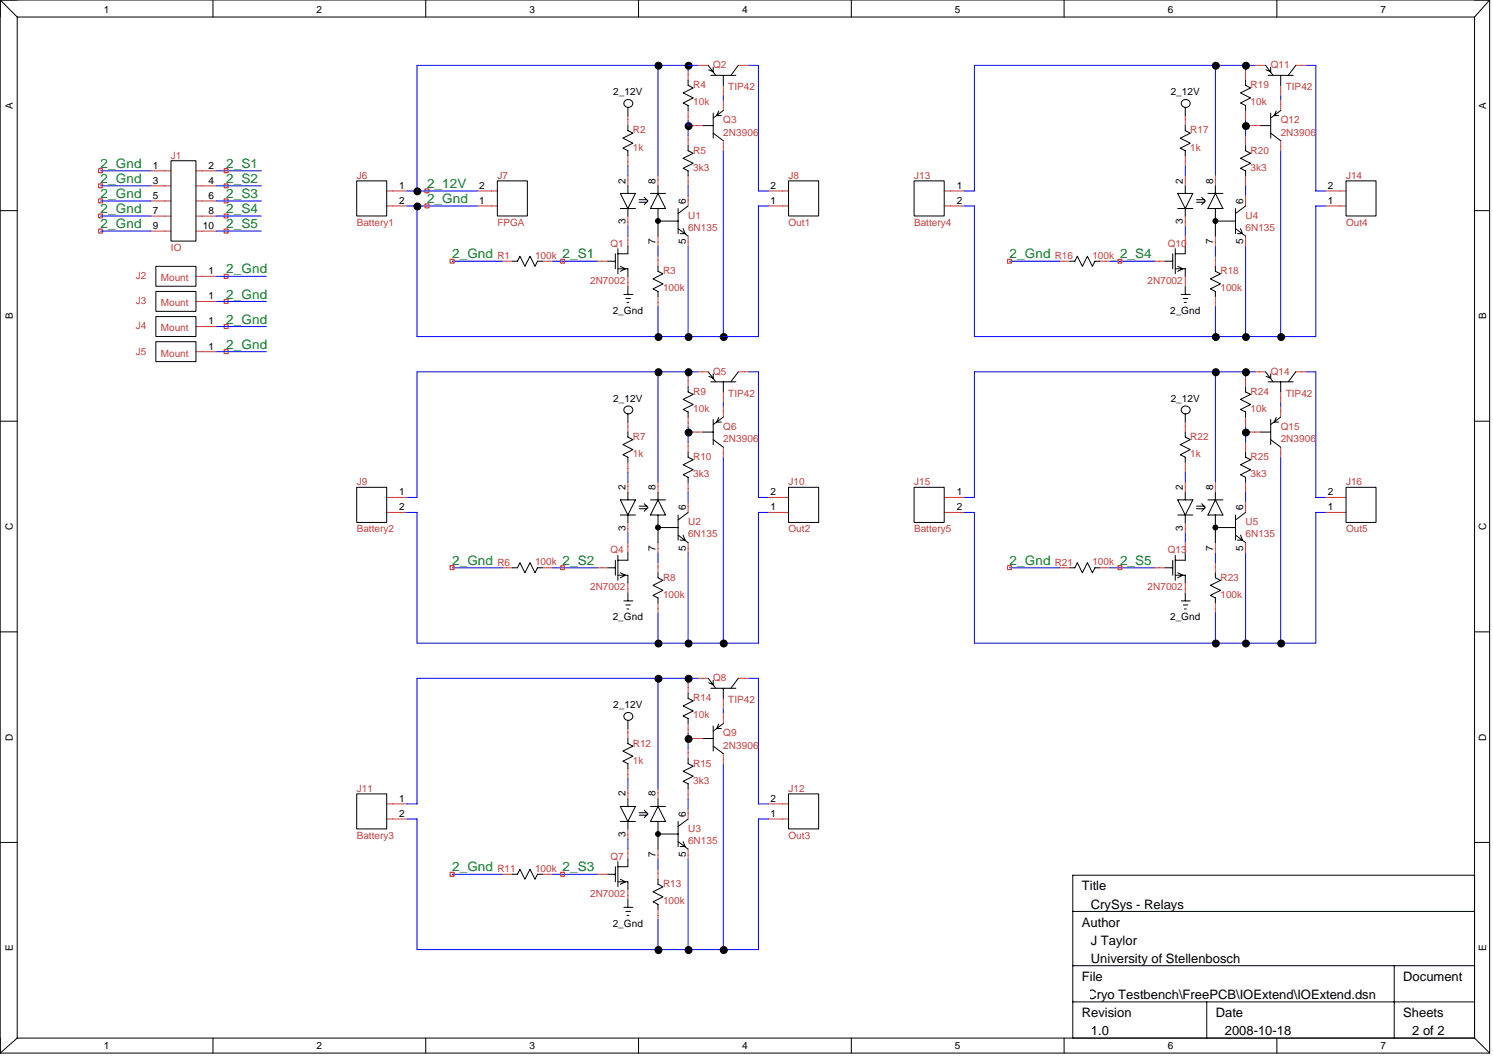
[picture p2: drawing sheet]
<svg xmlns="http://www.w3.org/2000/svg" width="297mm" height="210mm" viewBox="0 0 297 210" stroke-linecap="round" stroke-linejoin="round" font-family="sans-serif">
<g fill="none" stroke="#c04040" stroke-width=".2">
<path d="M136.9 14v2M138.9 13h2M143.9 17v2M143.9 20v2M146.9 13h2M247.8 14v2M249.8 13h2M254.8 17v2M254.8 20v2M257.8 13h2M30 34h4M30 37h4"/>
<path d="M30 40h4M39 34h4M39 37h4M39 40h4M77 38h4M95 38h4M124.9 23v2M124.9 31v2M124.9 35v2M130.9 35v2M136.9 22v2M136.9 27v2"/>
<path d="M136.9 35v2M136.9 39v2M137.9 25h2M143.9 28v2M152.9 38h4M187.9 38h4M235.8 23v2M235.8 31v2M235.8 35v2M241.8 35v2M247.8 22v2M247.8 27v2"/>
<path d="M247.8 35v2M247.8 39v2M248.8 25h2M254.8 28v2M263.8 38h4M30 43h4M30 46h4M39 43h4M39 46h4M39 54.9h4M39 59.9h4M77 41h4"/>
<path d="M95 41h4M99.9 51.9h2M107.9 51.9h2M118.9 51.9h2M124.9 43v2M124.9 46.9v2.1M124.9 54.9v2M130.9 46.9v2.1M130.9 50.9v2.1M130.9 58.9v2M136.9 46.9v2.1M152.9 41h4"/>
<path d="M187.9 41h4M210.8 51.9h2M218.8 51.9h2M229.8 51.9h2M235.8 43v2M235.8 46.9v2.1M235.8 54.9v2M241.8 46.9v2.1M241.8 50.9v2.1M241.8 58.9v2M247.8 46.9v2.1M263.8 41h4"/>
<path d="M39 64.9h4M39 69.9h4M136.9 74.9v2M138.9 73.9h2M143.9 77.9v2M146.9 73.9h2M247.8 74.9v2M249.8 73.9h2M254.8 77.9v2M257.8 73.9h2M77 98.9h4M124.9 83.9v2"/>
<path d="M124.9 91.9v2M124.9 95.9v2M130.9 95.9v2M136.9 82.9v2M136.9 87.9v2M136.9 95.9v2M136.9 99.9v2M137.9 85.9h2M143.9 80.9v2M143.9 88.9v2M152.9 98.9h4M187.9 98.9h4"/>
<path d="M235.8 83.9v2M235.8 91.9v2M235.8 95.9v2M241.8 95.9v2M247.8 82.9v2M247.8 87.9v2M247.8 95.9v2M247.8 99.9v2M248.8 85.9h2M254.8 80.9v2M254.8 88.9v2M263.8 98.9h4"/>
<path d="M77 101.9h4M99.9 112.9h2M107.9 112.9h2M118.9 112.9h2M124.9 103.9v2M124.9 107.9v2M124.9 115.9v2M130.9 107.9v2M130.9 111.9v2M130.9 119.9v2M136.9 107.9v2M152.9 101.9h4"/>
<path d="M187.9 101.9h4M210.8 112.9h2M218.8 112.9h2M229.8 112.9h2M235.8 103.9v2M235.8 107.9v2M235.8 115.9v2M241.8 107.9v2M241.8 111.9v2M241.8 119.9v2M247.8 107.9v2M263.8 101.9h4"/>
<path d="M136.9 135.9v2M138.9 134.9h2M143.9 138.9v2M146.9 134.9h2M77 159.9h4M124.9 144.9v2M124.9 152.9v2M124.9 156.8v2.1M130.9 156.8v2.1M136.9 143.9v2M136.9 148.9v2M136.9 156.8v2.1"/>
<path d="M137.9 146.9h2M143.9 141.9v2M143.9 149.9v1.9M152.9 159.9h4M77 162.9h4M99.9 173.8h2M107.9 173.8h2M118.9 173.8h2M124.9 164.8v2M124.9 168.8v2M124.9 176.8v2M130.9 168.8v2"/>
<path d="M130.9 172.8v2M136.9 160.8v2.1M136.9 168.8v2M152.9 162.9h4M130.9 180.8v2"/>
</g>
<g fill="none" stroke="#000" stroke-width=".2">
<path d="M0 0h296.4M0 0v209.4M0 0l3.4 3.4M3.4 3.4h290M3.4 3.4v203M42.4 0v3.4M84.7 0v3.4M127 0v3.4M136.9 16v1l1 .5-2 1 2 1-2 1 1 .5v1M140.9 13l1.5 2M141.4 15h5M141.9 13.4v.9l-.9-.4"/>
<path d="M143.9 15v2M146.9 13l-1.5 2M169.4 0v3.4M211.7 0v3.4M247.8 16v1l1 .5-2 1 2 1-2 1 1 .5v1M251.8 13l1.5 2M252.3 15h5M252.8 13.4v.9l-.9-.4M254 0v3.4M254.8 15v2M257.8 13l-1.5 2M293.4 3.4v203"/>
<path d="M296.4 0v209.4M296.4 0l-3 3.4M34 32h5v15.9h-5zM71 36h5.9v6.9h-5.9zM99 36h5.9v6.9h-5.9zM123.4 38.5h3l-1.5 3zM124.9 25v1l1 .5-2 1 2 1-2 1 1 .5v1M124.9 21.4v1.6M124.9 37v1.5M127.2 39.7h1.5M128.2 39.2l.7 .8-.7 .7M129.4 38.5h3"/>
<path d="M130.9 38.5l1.5 3h-3zM130.9 37v1.5M136.9 29v1l1 .5-2 1 2 1-2 1 1 .5v1M139.9 25h2M141.9 22.5v5M141.9 26.5l2 1.5M143 22.1l-.4 .9h.9M143.9 22l-2 1.5M156.9 36h6v6.9h-6zM181.9 36h6v6.9h-6zM234.3 38.5h3l-1.5 3zM235.8 25v1l1 .5-2 1 2 1-2 1 1 .5v1"/>
<path d="M235.8 21.4v1.6M235.8 37v1.5M238.1 39.7h1.5M239.1 39.2l.7 .8-.7 .7M240.3 38.5h3M241.8 38.5l1.5 3h-3zM241.8 37v1.5M247.8 29v1l1 .5-2 1 2 1-2 1 1 .5v1M250.8 25h2M252.8 22.5v5M252.8 26.5l2 1.5M253.9 22.1l-.4 .9h.9"/>
<path d="M254.8 22l-2 1.5M267.8 36h6v6.9h-6zM0 41.9h3.4M31 53h8v3.9h-8zM31 58h8v3.9h-8zM101.9 51.9h1.1l.4-1 1 2.1 1-2.1 1 2.1 .5-1.1h1M120.9 51.9h1.5M122.4 50.5v2.9M122.9 53.4h2v1.5M122.9 49.4v5M123.4 53l1 .4-1 .6M123.4 41.5h3"/>
<path d="M124.1 58.5h1.8M124.5 59.4h.9M124.9 41.5v1.5M124.9 49v1.5h-2M124.9 56.9v1.6M127.2 40.2h1.5M130.9 53v1l1 .4-2 1.1 2 1-2 .9 1 .6v.9M130.9 41.5v5.4M130.9 44h4M134.9 41.5v5M134.9 45.5l2 1.4M135.9 45.5l.4 1h-1"/>
<path d="M136.9 41l-2 1.5M212.8 51.9h1l.5-1 1 2.1 1-2.1 1 2.1 .5-1.1h1M231.8 51.9h1.5M233.3 50.5v2.9M233.8 53.4h2v1.5M233.8 49.4v5M234.3 53l1 .4-1 .6M234.3 41.5h3M235 58.5h1.8M235.4 59.4h.9M235.8 49v1.5h-2M235.8 41.5v1.5"/>
<path d="M235.8 56.9v1.6M238.1 40.2h1.5M241.8 53v1l1 .4-2 1.1 2 1-2 .9 1 .6v.9M241.8 44h4M241.8 41.5v5.4M245.8 41.5v5M245.8 45.5l2 1.4M246.8 45.5l.4 1h-1M247.8 41l-2 1.5M293.4 41.9h3M31 62.9h8v4h-8zM31 67.9h8v4h-8z"/>
<path d="M124.7 60.1h.4M136.9 76.9v1l1 .5-2 1 2 1-2 1 1 .5v1M140.9 73.9l1.5 2M141.4 75.9h5M141.9 74.3v.9l-.9-.4M143.9 75.9v2M146.9 73.9l-1.5 2M235.6 60.1h.4M247.8 76.9v1l1 .5-2 1 2 1-2 1 1 .5v1M251.8 73.9l1.5 2M252.3 75.9h5M252.8 74.3v.9l-.9-.4"/>
<path d="M254.8 75.9v2M257.8 73.9l-1.5 2M0 83.8h3.4M71 96.9h5.9v7h-5.9zM123.4 99.4h3l-1.5 3zM124.9 85.9v1l1 .5-2 1 2 1-2 1 1 .5v1M124.9 82.3v1.6M124.9 97.9v1.5M129.4 99.4h3M130.9 99.4l1.5 3h-3zM130.9 97.9v1.5M136.9 89.9v1l1 .5-2 1 2 1-2 1 1 .5v1"/>
<path d="M139.9 85.9h2M141.9 83.4v5M141.9 87.4l2 1.5M143 83l-.4 .9h.9M143.9 82.9l-2 1.5M156.9 96.9h6v7h-6zM181.9 96.9h6v7h-6zM234.3 99.4h3l-1.5 3zM235.8 85.9v1l1 .5-2 1 2 1-2 1 1 .5v1M235.8 82.3v1.6M235.8 97.9v1.5M240.3 99.4h3"/>
<path d="M241.8 99.4l1.5 3h-3zM241.8 97.9v1.5M247.8 89.9v1l1 .5-2 1 2 1-2 1 1 .5v1M250.8 85.9h2M252.8 83.4v5M252.8 87.4l2 1.5M253.9 83l-.4 .9h.9M254.8 82.9l-2 1.5M267.8 96.9h6v7h-6zM293.4 83.8h3M101.9 112.9h1.1l.4-1 1 2 1-2 1 2 .5-1h1M120.9 112.9h1.5"/>
<path d="M122.4 111.4v3M122.9 114.4h2v1.5M122.9 110.4v5M123.4 113.9l1 .5-1 .5M123.4 102.4h3M124.1 119.5h1.8M124.9 102.4v1.5M124.9 109.9v1.5h-2M124.9 117.9v1.6M127.2 100.6h1.5M127.2 101.2h1.5M128.2 100.2l.7 .7-.7 .8"/>
<path d="M130.9 113.9v1l1 .5-2 1 2 1-2 1 1 .5v1M130.9 102.4v5.5M130.9 104.9h4M134.9 102.4v5M134.9 106.4l2 1.5M135.9 106.4l.4 1h-1M136.9 101.9l-2 1.5M212.8 112.9h1l.5-1 1 2 1-2 1 2 .5-1h1M231.8 112.9h1.5M233.3 111.4v3M233.8 114.4h2v1.5M233.8 110.4v5"/>
<path d="M234.3 113.9l1 .5-1 .5M234.3 102.4h3M235 119.5h1.8M235.8 109.9v1.5h-2M235.8 102.4v1.5M235.8 117.9v1.6M238.1 100.6h1.5M238.1 101.2h1.5M239.1 100.2l.7 .7-.7 .8M241.8 113.9v1l1 .5-2 1 2 1-2 1 1 .5v1M241.8 104.9h4M241.8 102.4v5.5"/>
<path d="M245.8 102.4v5M245.8 106.4l2 1.5M246.8 106.4l.4 1h-1M247.8 101.9l-2 1.5M0 125.6h3.4M124.5 120.3h.9M124.7 121.1h.4M136.9 137.9v1l1 .5-2 1 2 1-2 1 1 .5v1M140.9 134.9l1.5 2M141.4 136.9h5M141.9 135.3v.9l-.9-.4M143.9 136.9v2"/>
<path d="M146.9 134.9l-1.5 2M235.4 120.3h.9M235.6 121.1h.4M293.4 125.6h3M71 157.9h5.9v6.9h-5.9zM124.9 146.9v1l1 .5-2 1 2 1-2 1 1 .4v1.1M124.9 143.3v1.6M124.9 158.9v1.5M130.9 158.9v1.5M136.9 150.9v.9l1 .6-2 1 2 .9-2 1.1 1 .5v.9M139.9 146.9h2M141.9 144.4v5"/>
<path d="M141.9 148.4l2 1.5M143 144l-.4 .9h.9M143.9 143.9l-2 1.5M156.9 157.9h6v6.9h-6zM0 167.5h3.4M101.9 173.8h1.1l.4-1 1 2 1-2 1 2 .5-1h1M120.9 173.8h1.5M122.4 172.3v3M122.9 175.3h2v1.5M122.9 171.3v5M123.4 174.8l1 .5-1 .5M123.4 160.4h3l-1.5 2.9z"/>
<path d="M123.4 163.3h3M124.9 163.3v1.5M124.9 170.8v1.5h-2M124.9 178.8v1.6M127.2 161.6h1.5M127.2 162.1h1.5M128.2 161.1l.7 .7-.7 .8M129.4 160.4h3M130.9 174.8v1l1 .5-2 1 2 1-2 1 1 .5v1M130.9 160.4l1.5 2.9h-3zM130.9 163.3v5.5M130.9 165.8h4"/>
<path d="M134.9 163.3v5M134.9 167.3l2 1.5M135.9 167.3l.4 1h-1M136.9 162.9l-2 1.4M293.4 174h-80v32.4M293.4 167.5h3M124.1 180.4h1.8M124.5 181.2h.9M124.7 182h.4M213.4 181.2h80M213.4 192h80M213.4 199.2h80"/>
<path d="M240.1 199.2v7.2M277.4 192v14.4M0 209.4h296.4M3.4 206.4h290M3.4 206.4l-3.4 3M42.4 206.4v3M84.7 206.4v3M127 206.4v3M169.4 206.4v3M211.7 206.4v3M254 206.4v3M293.4 206.4l3 3"/>
<circle cx="125" cy="20.6" r=".85"/>
<circle cx="235.9" cy="20.6" r=".85"/>
<circle cx="125" cy="81.5" r=".85"/>
<circle cx="235.9" cy="81.5" r=".85"/>
<circle cx="125" cy="142.5" r=".85"/>
</g>
<g fill="none" stroke="#00f" stroke-width=".2">
<path d="M130.9 13v22M136.9 13v1M138.9 13h-55.9v25M143.9 19v1M148.9 13h2v25h2M241.8 13v22M247.8 13v1M249.8 13h-55.9v25h-2M254.8 19v1M259.8 13h2v25h2M20 34h10M20 37h10"/>
<path d="M20 40h10M43 34h9M43 37h9M43 40h9M81 38h14M124.9 33v2M136.9 24v3M136.9 37v2M136.9 25h1M143.9 30v36.9M235.8 33v2M247.8 25h1"/>
<path d="M247.8 24v3M247.8 37v2M254.8 30v36.9M20 43h10M20 46h10M43 43h9M43 46h9M43 54.9h10M43 59.9h10M81 41h14M83 41v25.9h67.9v-25.9h2M90 51.9h9.9"/>
<path d="M109.9 51.9h9M124.9 45v1.9M130.9 49v1.9M136.9 49v17.9M191.9 41h2v25.9h67.9v-25.9h2M200.8 51.9h10M220.8 51.9h9M235.8 45v1.9M241.8 49v1.9M247.8 49v17.9M43 64.9h10M43 69.9h10"/>
<path d="M130.9 60.9v6M130.9 73.9v22M136.9 73.9v1M138.9 73.9h-55.9v25h-2M143.9 79.9v1M148.9 73.9h2v25h2M241.8 60.9v6M241.8 73.9v22M247.8 73.9v1M249.8 73.9h-55.9v25h-2M254.8 79.9v1M259.8 73.9h2v25h2"/>
<path d="M124.9 93.9v2M136.9 84.9v3M136.9 97.9v2M136.9 85.9h1M143.9 90.9v37M235.8 93.9v2M247.8 85.9h1M247.8 84.9v3M247.8 97.9v2M254.8 90.9v37M81 101.9h2v26h67.9v-26h2M90 112.9h9.9"/>
<path d="M109.9 112.9h9M124.9 105.9v2M130.9 109.9v2M136.9 109.9v18M191.9 101.9h2v26h67.9v-26h2M200.8 112.9h10M220.8 112.9h9M235.8 105.9v2M241.8 109.9v2M247.8 109.9v18M130.9 121.9v6M130.9 134.9v21.9"/>
<path d="M136.9 134.9v1M138.9 134.9h-55.9v25h-2M148.9 134.9h2v25h2M241.8 121.9v6M124.9 154.9v1.9M136.9 145.9v3M136.9 158.9v1.9M136.9 146.9h1M143.9 140.9v1M143.9 151.8v37M81 162.9h2v25.9h67.9v-25.9h2M90 173.8h9.9"/>
<path d="M109.9 173.8h9M124.9 166.8v2M130.9 170.8v2M136.9 170.8v18M130.9 182.8v6"/>
</g>
<g fill="none" stroke="#f00" stroke-width=".2">
<path d="M19.6 33.6h.8v.8h-.8zM19.6 36.6h.8v.7h-.8zM19.6 39.6h.8v.7h-.8zM44.6 33.6h.8v.8h-.8zM44.6 36.6h.8v.7h-.8zM44.6 39.6h.8v.7h-.8zM84.6 37.6h.7v.7h-.7zM19.6 42.6h.8v.7h-.8zM19.6 45.6h.8v.7h-.8zM44.6 42.6h.8v.7h-.8zM44.6 45.6h.8v.7h-.8zM44.6 54.5h.8v.8h-.8z"/>
<path d="M44.6 59.5h.8v.8h-.8zM84.6 40.6h.7v.7h-.7zM89.6 51.6h.7v.7h-.7zM111.5 51.6h.8v.7h-.8zM200.4 51.6h.8v.7h-.8zM222.4 51.6h.8v.7h-.8zM44.6 64.5h.8v.8h-.8zM44.6 69.5h.8v.8h-.8zM89.6 112.5h.7v.8h-.7zM111.5 112.5h.8v.8h-.8zM200.4 112.5h.8v.8h-.8zM222.4 112.5h.8v.8h-.8z"/>
<path d="M89.6 173.4h.7v.8h-.7zM111.5 173.4h.8v.8h-.8z"/>
</g>
<g fill="#000" stroke="#000" stroke-width=".2">
<circle cx="131" cy="13.1" r=".69"/>
<circle cx="137" cy="13.1" r=".69"/>
<circle cx="241.9" cy="13.1" r=".69"/>
<circle cx="247.9" cy="13.1" r=".69"/>
<circle cx="83" cy="38" r=".69"/>
<circle cx="137" cy="25.1" r=".69"/>
<circle cx="247.9" cy="25.1" r=".69"/>
<circle cx="83" cy="41" r=".69"/>
<circle cx="130.9" cy="43.9" r=".49"/>
<circle cx="241.8" cy="43.9" r=".49"/>
<circle cx="131" cy="74" r=".69"/>
<circle cx="131" cy="67" r=".69"/>
<circle cx="137" cy="74" r=".69"/>
<circle cx="137" cy="67" r=".69"/>
<circle cx="144" cy="67" r=".7"/>
<circle cx="241.9" cy="74" r=".7"/>
<circle cx="241.9" cy="67" r=".69"/>
<circle cx="247.9" cy="74" r=".69"/>
<circle cx="247.9" cy="67" r=".69"/>
<circle cx="254.9" cy="67" r=".69"/>
<circle cx="137" cy="86" r=".69"/>
<circle cx="247.9" cy="86" r=".69"/>
<circle cx="130.9" cy="104.9" r=".49"/>
<circle cx="241.8" cy="104.9" r=".49"/>
<circle cx="131" cy="128" r=".69"/>
<circle cx="131" cy="135" r=".69"/>
<circle cx="137" cy="128" r=".69"/>
<circle cx="137" cy="135" r=".69"/>
<circle cx="144" cy="128" r=".7"/>
<circle cx="241.9" cy="128" r=".69"/>
<circle cx="247.9" cy="128" r=".69"/>
<circle cx="254.9" cy="128" r=".69"/>
<circle cx="137" cy="146.9" r=".69"/>
<circle cx="130.9" cy="165.8" r=".49"/>
<circle cx="131" cy="188.9" r=".69"/>
<circle cx="137" cy="188.9" r=".69"/>
<circle cx="144" cy="188.9" r=".7"/>
</g>
<g font-size="2.6" fill="#008020">
<text x="20" y="33.4">2_Gnd</text>
<text x="45" y="33.4">2_S1</text>
<text x="20" y="36.4">2_Gnd</text>
<text x="20" y="39.4">2_Gnd</text>
<text x="45" y="36.4">2_S2</text>
<text x="45" y="39.4">2_S3</text>
<text x="85" y="37.4">2_12V</text>
<text x="85" y="40.4">2_Gnd</text>
<text x="20" y="42.4">2_Gnd</text>
<text x="20" y="45.4">2_Gnd</text>
<text x="45" y="42.4">2_S4</text>
<text x="45" y="45.4">2_S5</text>
<text x="90" y="51.4">2_Gnd</text>
<text x="111.9" y="51.4">2_S1</text>
<text x="200.8" y="51.4">2_Gnd</text>
<text x="222.8" y="51.4">2_S4</text>
<text x="45" y="54.4">2_Gnd</text>
<text x="45" y="59.4">2_Gnd</text>
<text x="45" y="64.4">2_Gnd</text>
<text x="45" y="69.4">2_Gnd</text>
<text x="90" y="112.3">2_Gnd</text>
<text x="111.9" y="112.3">2_S2</text>
<text x="200.8" y="112.3">2_Gnd</text>
<text x="222.8" y="112.3">2_S5</text>
<text x="90" y="173.3">2_Gnd</text>
<text x="111.9" y="173.3">2_S3</text>
</g>
<g font-size="2.6">
<text x="215.2" y="177.1">Title</text>
<text x="215.2" y="184.3">Author</text>
<text x="217" y="180.7">CrySys - Relays</text>
<text x="217" y="187.9">J Taylor</text>
<text x="217" y="191.5">University of Stellenbosch</text>
<text x="215.2" y="195.1">File</text>
<text x="279.2" y="195.1">Document</text>
<text x="215.2" y="202.2">Revision</text>
<text x="216.3" y="198.6">Cryo Testbench\FreePCB\IOExtend\IOExtend.dsn</text>
<text x="241.9" y="202.2">Date</text>
<text x="279.2" y="202.2">Sheets</text>
<text x="217" y="205.8">1.0</text>
<text x="243.7" y="205.8">2008-10-18</text>
<text x="281" y="205.8">2 of 2</text>
</g>
<g font-size="2">
<text x="20.7" y="2.6">1</text>
<text x="63" y="2.6">2</text>
<text x="105.3" y="2.6">3</text>
<text x="147.7" y="2.6">4</text>
<text x="190" y="2.6">5</text>
<text x="232.3" y="2.6">6</text>
<text x="274.7" y="2.6">7</text>
<text x="2.6" y="21.6" transform="rotate(-90 2.6 21.6)">A</text>
<text x="122" y="19">2_12V</text>
<text x="232.9" y="19">2_12V</text>
<text x="295.7" y="21.6" transform="rotate(-90 295.7 21.6)">A</text>
<text x="30.4" y="33.5">1</text>
<text x="41.5" y="33.5">2</text>
<text x="30.4" y="36.5">3</text>
<text x="30.4" y="39.5">5</text>
<text x="41.5" y="39.5">6</text>
<text x="41.5" y="36.5">4</text>
<text x="79.4" y="37.5">1</text>
<text x="79.4" y="40.5">2</text>
<text x="95.4" y="40.5">1</text>
<text x="95.4" y="37.5">2</text>
<text x="124.5" y="36.5" transform="rotate(-90 124.5 36.5)">2</text>
<text x="130.4" y="36.5" transform="rotate(-90 130.4 36.5)">8</text>
<text x="136.4" y="40.5" transform="rotate(-90 136.4 40.5)">6</text>
<text x="153.3" y="40.5">1</text>
<text x="153.3" y="37.5">2</text>
<text x="190.3" y="37.5">1</text>
<text x="190.3" y="40.5">2</text>
<text x="235.3" y="36.5" transform="rotate(-90 235.3 36.5)">2</text>
<text x="241.3" y="36.5" transform="rotate(-90 241.3 36.5)">8</text>
<text x="247.4" y="40.5" transform="rotate(-90 247.4 40.5)">6</text>
<text x="264.2" y="40.5">1</text>
<text x="264.2" y="37.5">2</text>
<text x="30.4" y="42.5">7</text>
<text x="30.4" y="45.5">9</text>
<text x="40.4" y="45.5">10</text>
<text x="41.5" y="42.5">8</text>
<text x="124.5" y="44.6" transform="rotate(-90 124.5 44.6)">3</text>
<text x="235.3" y="44.6" transform="rotate(-90 235.3 44.6)">3</text>
<text x="130.4" y="48.6" transform="rotate(-90 130.4 48.6)">7</text>
<text x="136.4" y="48.6" transform="rotate(-90 136.4 48.6)">5</text>
<text x="241.3" y="48.6" transform="rotate(-90 241.3 48.6)">7</text>
<text x="247.4" y="48.6" transform="rotate(-90 247.4 48.6)">5</text>
<text x="41.5" y="54.5">1</text>
<text x="41.5" y="59.5">1</text>
<text x="2.6" y="63.5" transform="rotate(-90 2.6 63.5)">B</text>
<text x="41.5" y="64.5">1</text>
<text x="121.9" y="62.4">2_Gnd</text>
<text x="232.8" y="62.4">2_Gnd</text>
<text x="295.7" y="63.5" transform="rotate(-90 295.7 63.5)">B</text>
<text x="41.5" y="69.5">1</text>
<text x="122" y="79.9">2_12V</text>
<text x="232.9" y="79.9">2_12V</text>
<text x="79.4" y="98.5">1</text>
<text x="79.4" y="101.5">2</text>
<text x="124.5" y="97.4" transform="rotate(-90 124.5 97.4)">2</text>
<text x="130.4" y="97.4" transform="rotate(-90 130.4 97.4)">8</text>
<text x="136.4" y="101.4" transform="rotate(-90 136.4 101.4)">6</text>
<text x="153.3" y="101.5">1</text>
<text x="153.3" y="98.5">2</text>
<text x="190.3" y="98.5">1</text>
<text x="190.3" y="101.5">2</text>
<text x="235.3" y="97.4" transform="rotate(-90 235.3 97.4)">2</text>
<text x="241.3" y="97.4" transform="rotate(-90 241.3 97.4)">8</text>
<text x="247.4" y="101.4" transform="rotate(-90 247.4 101.4)">6</text>
<text x="264.2" y="101.5">1</text>
<text x="264.2" y="98.5">2</text>
<text x="2.6" y="105.4" transform="rotate(-90 2.6 105.4)">C</text>
<text x="124.5" y="105.5" transform="rotate(-90 124.5 105.5)">3</text>
<text x="235.3" y="105.5" transform="rotate(-90 235.3 105.5)">3</text>
<text x="295.7" y="105.4" transform="rotate(-90 295.7 105.4)">C</text>
<text x="130.4" y="109.5" transform="rotate(-90 130.4 109.5)">7</text>
<text x="136.4" y="109.5" transform="rotate(-90 136.4 109.5)">5</text>
<text x="241.3" y="109.5" transform="rotate(-90 241.3 109.5)">7</text>
<text x="247.4" y="109.5" transform="rotate(-90 247.4 109.5)">5</text>
<text x="121.9" y="123.3">2_Gnd</text>
<text x="232.8" y="123.3">2_Gnd</text>
<text x="122" y="140.8">2_12V</text>
<text x="2.6" y="147.3" transform="rotate(-90 2.6 147.3)">D</text>
<text x="295.7" y="147.3" transform="rotate(-90 295.7 147.3)">D</text>
<text x="79.4" y="159.4">1</text>
<text x="124.5" y="158.4" transform="rotate(-90 124.5 158.4)">2</text>
<text x="130.4" y="158.4" transform="rotate(-90 130.4 158.4)">8</text>
<text x="153.3" y="159.4">2</text>
<text x="79.4" y="162.4">2</text>
<text x="124.5" y="166.5" transform="rotate(-90 124.5 166.5)">3</text>
<text x="136.4" y="162.4" transform="rotate(-90 136.4 162.4)">6</text>
<text x="153.3" y="162.4">1</text>
<text x="130.4" y="170.4" transform="rotate(-90 130.4 170.4)">7</text>
<text x="136.4" y="170.4" transform="rotate(-90 136.4 170.4)">5</text>
<text x="121.9" y="184.3">2_Gnd</text>
<text x="2.6" y="189.1" transform="rotate(-90 2.6 189.1)">E</text>
<text x="295.7" y="189.1" transform="rotate(-90 295.7 189.1)">E</text>
<text x="20.7" y="208.6">1</text>
<text x="63" y="208.6">2</text>
<text x="105.3" y="208.6">3</text>
<text x="147.7" y="208.6">4</text>
<text x="190" y="208.6">5</text>
<text x="232.3" y="208.6">6</text>
<text x="274.7" y="208.6">7</text>
</g>
<g font-size="2" fill="#c04040">
<text x="137.9" y="17.6">R4</text>
<text x="141.9" y="13.6">Q2</text>
<text x="144.9" y="17.9">TIP42</text>
<text x="248.8" y="17.6">R19</text>
<text x="252.8" y="13.6">Q11</text>
<text x="255.8" y="17.9">TIP42</text>
<text x="137.9" y="21">10k</text>
<text x="248.8" y="21">10k</text>
<text x="125.9" y="26.5">R2</text>
<text x="125.9" y="30">1k</text>
<text x="143.9" y="24.6">Q3</text>
<text x="143.9" y="26.9">2N3906</text>
<text x="236.8" y="26.5">R17</text>
<text x="236.8" y="30">1k</text>
<text x="254.8" y="24.6">Q12</text>
<text x="254.8" y="26.9">2N3906</text>
<text x="34" y="31.5">J1</text>
<text x="71" y="35.5">J6</text>
<text x="99" y="35.5">J7</text>
<text x="137.9" y="30.5">R5</text>
<text x="137.9" y="34">3k3</text>
<text x="156.9" y="35.5">J8</text>
<text x="181.9" y="35.5">J13</text>
<text x="248.8" y="30.5">R20</text>
<text x="248.8" y="34">3k3</text>
<text x="267.8" y="35.5">J14</text>
<text x="71" y="44.9">Battery1</text>
<text x="99" y="44.9">FPGA</text>
<text x="136.9" y="43.5">U1</text>
<text x="136.9" y="45.9">6N135</text>
<text x="156.9" y="44.9">Out1</text>
<text x="181.9" y="44.9">Battery4</text>
<text x="247.8" y="43.5">U4</text>
<text x="247.8" y="45.9">6N135</text>
<text x="267.8" y="44.9">Out4</text>
<text x="34" y="49.9">IO</text>
<text x="99" y="51.5">R1</text>
<text x="106.4" y="51.4">100k</text>
<text x="121.4" y="49">Q1</text>
<text x="209.8" y="51.5">R16</text>
<text x="217.3" y="51.4">100k</text>
<text x="232.3" y="49">Q10</text>
<text x="27" y="55.5">J2</text>
<text x="32" y="55.9">Mount</text>
<text x="117.4" y="56.4">2N7002</text>
<text x="131.9" y="54.5">R3</text>
<text x="131.9" y="57.9">100k</text>
<text x="228.3" y="56.4">2N7002</text>
<text x="242.8" y="54.5">R18</text>
<text x="242.8" y="57.9">100k</text>
<text x="27" y="60.5">J3</text>
<text x="27" y="65.5">J4</text>
<text x="32" y="60.9">Mount</text>
<text x="32" y="65.9">Mount</text>
<text x="27" y="70.5">J5</text>
<text x="32" y="70.9">Mount</text>
<text x="141.9" y="74.5">Q5</text>
<text x="252.8" y="74.5">Q14</text>
<text x="137.9" y="78.5">R9</text>
<text x="137.9" y="81.9">10k</text>
<text x="144.9" y="78.9">TIP42</text>
<text x="248.8" y="78.5">R24</text>
<text x="248.8" y="81.9">10k</text>
<text x="255.8" y="78.9">TIP42</text>
<text x="125.9" y="87.5">R7</text>
<text x="143.9" y="85.5">Q6</text>
<text x="143.9" y="87.9">2N3906</text>
<text x="236.8" y="87.5">R22</text>
<text x="254.8" y="85.5">Q15</text>
<text x="254.8" y="87.9">2N3906</text>
<text x="125.9" y="90.9">1k</text>
<text x="137.9" y="91.5">R10</text>
<text x="137.9" y="94.9">3k3</text>
<text x="236.8" y="90.9">1k</text>
<text x="248.8" y="91.5">R25</text>
<text x="248.8" y="94.9">3k3</text>
<text x="71" y="96.5">J9</text>
<text x="156.9" y="96.5">J10</text>
<text x="181.9" y="96.5">J15</text>
<text x="267.8" y="96.5">J16</text>
<text x="71" y="105.9">Battery2</text>
<text x="136.9" y="104.5">U2</text>
<text x="136.9" y="106.9">6N135</text>
<text x="156.9" y="105.9">Out2</text>
<text x="181.9" y="105.9">Battery5</text>
<text x="247.8" y="104.5">U5</text>
<text x="247.8" y="106.9">6N135</text>
<text x="267.8" y="105.9">Out5</text>
<text x="99" y="112.5">R6</text>
<text x="106.4" y="112.4">100k</text>
<text x="121.4" y="110">Q4</text>
<text x="209.8" y="112.5">R21</text>
<text x="217.3" y="112.4">100k</text>
<text x="232.3" y="110">Q13</text>
<text x="117.4" y="117.4">2N7002</text>
<text x="131.9" y="115.5">R8</text>
<text x="131.9" y="118.9">100k</text>
<text x="228.3" y="117.4">2N7002</text>
<text x="242.8" y="115.5">R23</text>
<text x="242.8" y="118.9">100k</text>
<text x="141.9" y="135.4">Q8</text>
<text x="137.9" y="139.4">R14</text>
<text x="137.9" y="142.8">10k</text>
<text x="144.9" y="139.8">TIP42</text>
<text x="125.9" y="148.4">R12</text>
<text x="143.9" y="146.4">Q9</text>
<text x="143.9" y="148.8">2N3906</text>
<text x="125.9" y="151.8">1k</text>
<text x="137.9" y="152.4">R15</text>
<text x="137.9" y="155.8">3k3</text>
<text x="71" y="157.4">J11</text>
<text x="156.9" y="157.4">J12</text>
<text x="71" y="166.8">Battery3</text>
<text x="136.9" y="165.4">U3</text>
<text x="136.9" y="167.8">6N135</text>
<text x="156.9" y="166.8">Out3</text>
<text x="99" y="173.4">R11</text>
<text x="106.4" y="173.3">100k</text>
<text x="121.4" y="170.9">Q7</text>
<text x="117.4" y="178.3">2N7002</text>
<text x="131.9" y="176.4">R13</text>
<text x="131.9" y="179.8">100k</text>
</g>
</svg>
